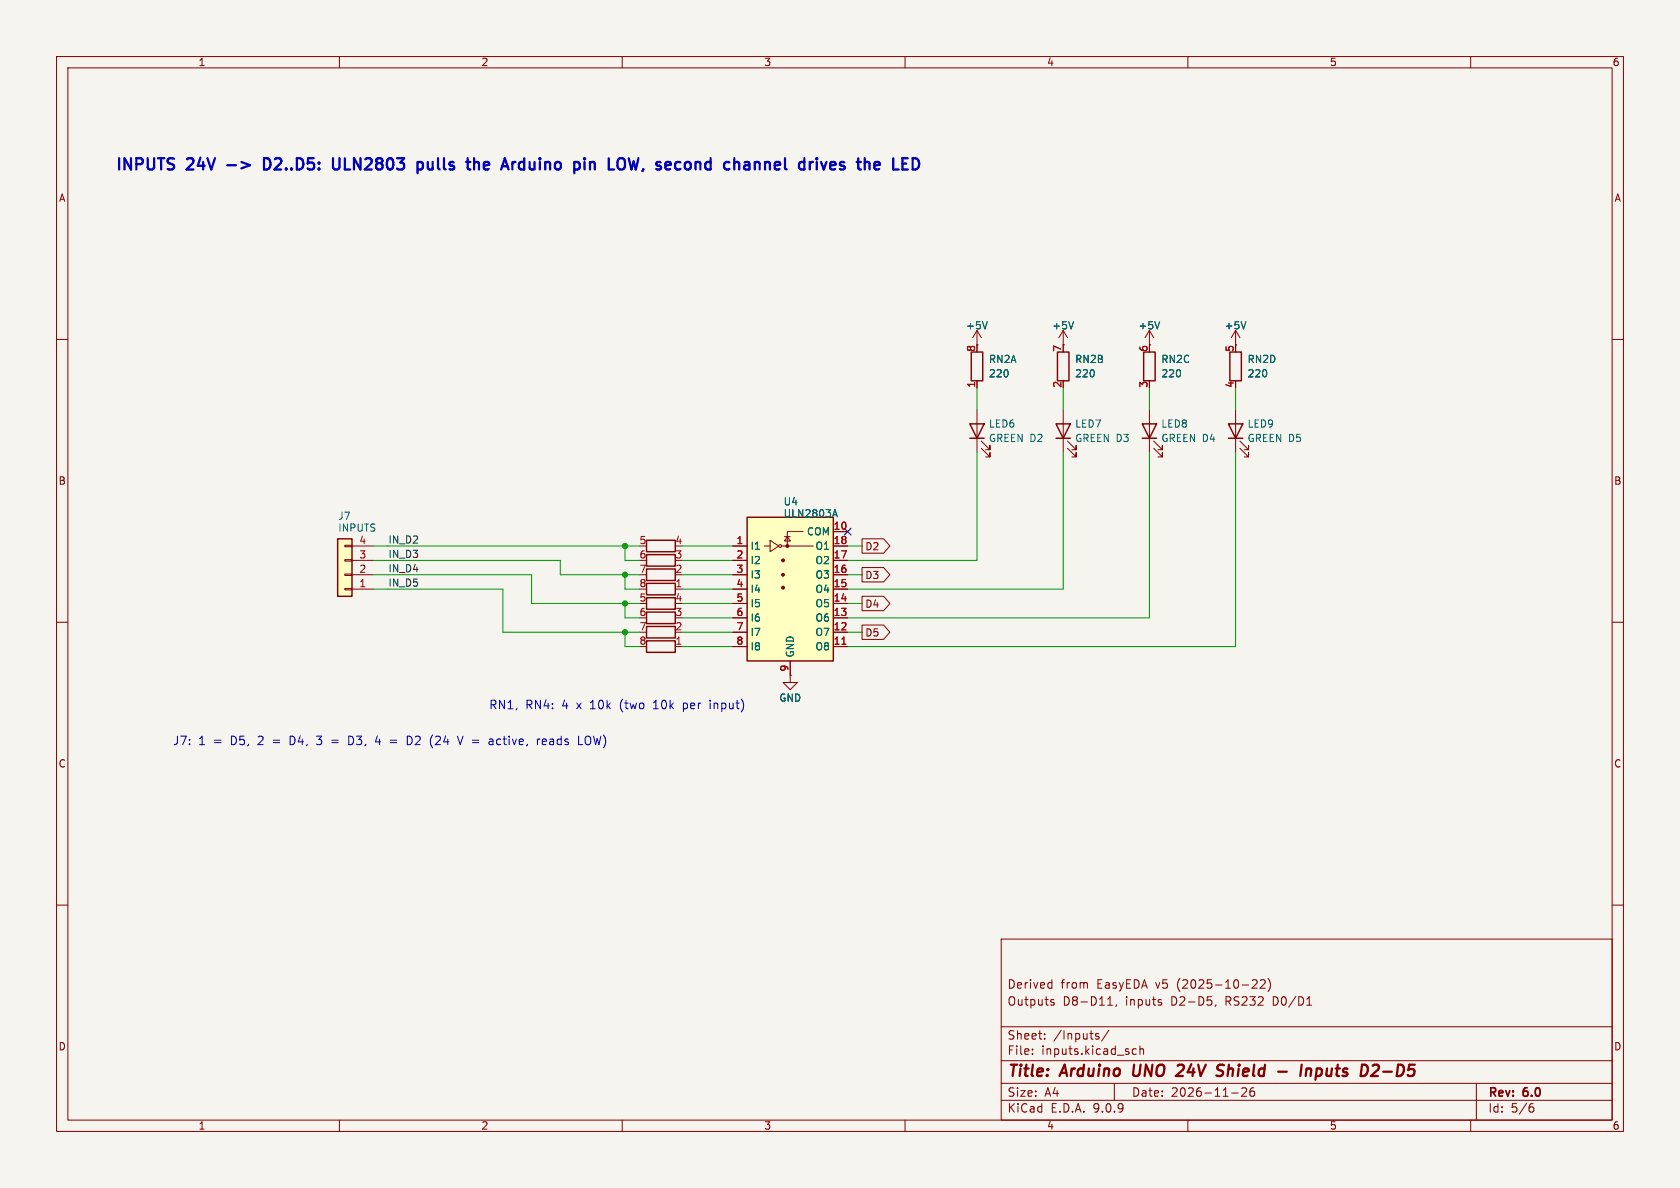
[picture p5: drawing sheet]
<svg xmlns="http://www.w3.org/2000/svg" width="297mm" height="210mm" viewBox="0 0 297 210" stroke-linecap="round" stroke-linejoin="round" font-family="sans-serif">
<path d="M0 0h297v210h-297z" fill="#f5f4ef" stroke="#f5f4ef" stroke-width=".18"/>
<g fill="none" stroke="#840000" stroke-width=".18">
<path d="M10 10h277v190h-277zM12 12h273v186h-273zM60 10v2M110 10v2M160 10v2M210 10v2M260 10v2M10 60h2M285 60h2M10 110h2M285 110h2M10 160h2"/>
<path d="M177 166h108v32h-108zM185.5 173.7l.5 .1M186 177.2l.3 .1 .1 .2-.2 .2h-.3M186 176.7l.3 .1M186 173.2v1.5M186 174.6l-.5 .1M195.8 177.7h.9M196.1 176.4l.1-.2v1.5M197.4 177.6l-.2 .3M205.2 177.2l.2 .2-.2 .3M205.2 176.7l.1 .1M215 177.6l-.2 .3"/>
<path d="M221.4 173.3l.6-.1 .2 .1v.3l-.9 1.1h.9M222.8 173.3l.6-.1 .2 .1 .1 .3-1 1.1h1M224.2 173a1.72 1.72 0 0 1 0 2.3M231 177.7h.9M285 160h2M60 198v2M110 198v2M160 198v2M177 194.5h108M177 191.5h108M177 187.5h108M177 181.5h108"/>
<path d="M182.5 186.3v.1M182.5 185.5v.1M184.7 183.6v.1M184.7 182.8v.1M193.7 183.1l.5 .2 .1 .1-.1 .2-.4 .1M193.7 182.8h.5M196 182.1l-1.3 2M197 191.5v3M200.9 185.5l-.4-.1-.3 .3v.4l.1 .2h.6M201.5 185.5l.2-.1 .4 .1 .1 .9M201.5 184.9v1.5M210 198v2"/>
<path d="M217.7 193.2h1.2M219.5 192.4l.6-.1 .2 .1 .1 .3-.9 1.1h.9M221.7 192.3a.59 .59 0 0 0-.7 .6v.6l.1 .2 .4 .1 .2-.1 .1-.5-.1-.3h-.5l-.2 .3M260 198v2M261 191.5v6.5M270.6 195.7h.4l.2 .3-.1 .5-.5 .1M271 195.1l-.4 .1"/>
</g>
<g fill="none" stroke="#840000" stroke-width=".4">
<path d="M200.5 188.2l-.2 1.6 .3 .4M209 188.2l-.7 .1M209.2 189.1l-1.3 1.1h1.2M215.6 188.2l.8 .1M215.9 189.3a.46 .46 0 0 1 .3 .4 .46 .46 0 0 1-.2 .4M226 189.4h1.5M230.1 188.2l-.2 2M231 188.9l-.2 1.3M231.1 189l.2-.1 .4 .1v1.2M232.6 190.1l.6 .1M232.8 188.9l-.2 2M233.4 188.9l-.6 .1"/>
<path d="M243 188.2h.5a.45 .45 0 0 1 .3 .6l-.2 .3-1.3 1.1h1.3M244.5 189.4h1.6"/>
</g>
<path d="M217.4 62.2h2.1v5.1h-2.1zM114.3 105.7h5.1v2h-5.1zM114.3 110.7h5.1v2.1h-5.1z" fill="none" stroke="#840000" stroke-width=".25"/>
<path d="M59.7 95.3h2.5v10.1h-2.5z" fill="#ffffc2"/>
<path d="M186.7 74.9h2.5l-1.2 2.6zM186.7 77.5h2.5M201.9 74.9h2.6l-1.3 2.6zM201.9 77.5h2.6M202.2 62.2h2v5.1h-2zM217.2 74.9h2.5l-1.3 2.6zM217.2 77.5h2.5M59.7 95.3h2.5v10.1h-2.5zM114.3 98h5.1v2.1h-5.1zM114.3 103.1h5.1v2.1h-5.1zM114.3 100.6h5.1v2h-5.1zM114.3 113.3h5.1v2h-5.1z" fill="none" stroke="#840000" stroke-width=".25"/>
<g fill="none" stroke="#840000" stroke-width=".18">
<path d="M203.2 58.4v2.6M203.2 58.4l-.8 1.3M203.2 58.4l.8 1.3M218.4 58.4l-.7 1.3M218.4 58.4l.8 1.3M218.4 58.4v2.6M188 72.4v7.6M188.7 79.2l1.5 1.6v-.8v.8h-.7M188.7 78l1.5 1.5v-.8v.8h-.7M203.2 72.4v7.6M204 79.2l1.5 1.6v-.8v.8h-.8M204 78l1.5 1.5v-.8v.8h-.8"/>
<path d="M218.4 72.4v7.6M219.2 79.2l1.5 1.6v-.8v.8h-.7M219.2 78l1.5 1.5v-.8v.8h-.7M61 98.9h1.2v.3h-1.2zM61 96.4h1.2v.2h-1.2zM62.2 99.1h3.8M62.2 96.5h3.8M61 104h1.2v.3h-1.2zM61 101.5h1.2v.2h-1.2zM62.2 104.1h3.8M62.2 101.6h3.8M119.4 104.1h1.2"/>
<path d="M119.4 114.3h1.2"/>
</g>
<path d="M205 56.9l-.4 1.2M220.3 56.9l-.5 1.2" fill="none" stroke="#006464" stroke-width=".18"/>
<path d="M132.1 91.4h15.2v25.4h-15.2z" fill="#ffffc2"/>
<path d="M171.4 74.9h2.6l-1.3 2.6zM171.4 77.5h2.6M171.7 62.2h2v5.1h-2zM186.9 62.2h2.1v5.1h-2.1zM114.3 95.5h5.1v2h-5.1zM132.1 91.4h15.2v25.4h-15.2zM114.3 108.2h5.1v2h-5.1z" fill="none" stroke="#840000" stroke-width=".25"/>
<g fill="none" stroke="#840000" stroke-width=".18">
<path d="M172.7 58.4v2.6M172.7 58.4l-.7 1.3M172.7 58.4l.8 1.3M188 58.4l-.8 1.3M188 58.4l.7 1.3M188 58.4v2.6M172.7 67.3v1.3M172.7 72.4v7.6M173.5 79.2l1.5 1.6v-.8v.8h-.8M173.5 78l1.5 1.5v-.8v.8h-.8M129.5 96.5h2.6M129.5 99.1h2.6"/>
<path d="M135.1 96.5h1M136.1 95.5l1.6 1-1.6 1zM138.2 96.5h5.6M138.7 94.9h1M139.2 94.9l.5 .7h-1zM142 94h-2.8v2.5M147.3 96.5h2.6M147.3 99.1h2.6M147.3 94h2.6M152.4 95.2h3.8l1.1 1.3-1.1 1.3h-3.8zM129.5 101.6h2.6M129.5 104.1h2.6"/>
<path d="M129.5 106.7h2.6M129.5 109.2h2.6M129.5 111.8h2.6M129.5 114.3h2.6M139.7 119.4v1.3h1.3l-1.3 1.2-1.3-1.2h1.3M139.7 119.4h.1M139.7 116.8v2.6M147.3 101.6h2.6M147.3 104.1h2.6M147.3 106.7h2.6M147.3 109.2h2.6M147.3 111.8h2.6"/>
<path d="M147.3 114.3h2.6M152.4 105.4h3.8l1.1 1.3-1.1 1.3h-3.8zM152.4 100.3h3.8l1.1 1.3-1.1 1.3h-3.8zM152.4 110.5h3.8l1.1 1.3-1.1 1.2h-3.8z"/>
<circle cx="137.9" cy="96.5" r=".25"/>
</g>
<g fill="#840000" stroke="#840000" stroke-width=".18">
<circle cx="138.4" cy="99.1" r=".25"/>
<circle cx="138.4" cy="101.6" r=".25"/>
<circle cx="138.4" cy="103.9" r=".25"/>
<circle cx="139.2" cy="96.5" r=".25"/>
</g>
<path d="M148.8 113.9h.8" fill="none" stroke="#a90000" stroke-width=".18"/>
<path d="M174.5 56.9l-.4 1.2M189.8 56.9l-.4 1.2M205 56.9l-.4 1.2M220.3 56.9l-.5 1.2M147.3 91h.6M147.6 90.1l.4 1.3" fill="none" stroke="#006464" stroke-width=".18"/>
<g fill="none" stroke="#009600" stroke-width=".18">
<path d="M172.7 68.6v3.8M188 68.6v3.8M203.2 68.6v3.8M218.4 68.6v3.8M66 99.1h33.1v2.5h13.9M66 96.5h47M110.5 96.5v2.6h2.5M120.6 99.1h8.9M120.6 96.5h8.9M149.9 96.5h2.5M172.7 80v19.1h-22.8M188 80v24.1h-38.1"/>
<path d="M203.2 80v29.2h-53.3M218.4 80v34.3h-68.5M66 104.1h22.9v7.7h24.1M66 101.6h28v5.1h19M110.5 111.8v2.5h2.5M110.5 101.6v2.5h2.5M110.5 106.7v2.5h2.5M120.6 114.3h8.9M120.6 111.8h8.9M120.6 104.1h8.9M120.6 106.7h8.9M120.6 109.2h8.9"/>
<path d="M120.6 101.6h8.9M149.9 111.8h2.5M149.9 106.7h2.5M149.9 101.6h2.5"/>
</g>
<path d="M149.3 93.4l1.2 1.2M150.5 93.4l-1.2 1.2" fill="none" stroke="#000084" stroke-width=".18"/>
<g fill="none" stroke="#0000c2" stroke-width=".4">
<path d="M47.6 28.3l-.4-.3h-.5v2h.5l.4-.3M58.9 28v1.6l.3 .4 .6-.1 .2-.3v-1.6M74 28.6h.4l.4 .4-.1 .8-.3 .2h-.4M75.6 28.6l.1 1.3 .2 .1 .5-.1M84.4 28.6l.3 .3v1.1M85.8 28.6l-.3 .3v.8l.3 .3M86.5 29.1l-1 .2M91.7 29.6l.4 .4 .6-.1M92.7 28.7l-.6-.1-.4 .4M92.7 28v2M112.9 28l-.5 2-.4-1.5M133.7 28.6h.3l.3 .3v1.1"/>
<path d="M135.2 28.6v1.4M135.3 28.7l-.1 .1M147.4 28.6l.2 .1 .1 .4-.9 .2M147.6 29.9l-.2 .1M149.2 28.7l-.4-.1-.2 .1-.1 .3 .1 .2 .5 .1 .2 .3M149.3 29.7l-.2 .3-.6-.1M159.5 28.9h.7M160.5 28h-1v2h1"/>
</g>
<g fill="none" stroke="#0000c2" stroke-width=".18">
<path d="M55.9 130.1h1M55.9 131.5l.3 .1M58.7 130.9h1.1M58.7 131.3h1.1M62.2 130.2l-.5-.1v1.5h.5M66.7 130.1l-.3 1h.9M67.1 130.6v1M69 130.9h1.2M69 131.3h1.2M72 130.1a.76 .76 0 0 1 .9 .8 .76 .76 0 0 1-.9 .7zM77.1 130.2l-.1 .1M77.8 130.8l-.9 .8h1"/>
<path d="M80.9 130.1l.5 1.5 .5-1.5M87.9 130.7l-.1 .2v.5l.1 .2M95.4 130.6l-.3 .2M95.9 131.1l.7-.1-.1-.3-.4-.1-.2 .3v.7h.6M104.2 130.2a.5 .5 0 0 0-.5 0 .5 .5 0 0 0-.3 .4v.5a.5 .5 0 0 0 .3 .5 .5 .5 0 0 0 .5 0M115.5 125.3h.9M115.7 124.1l-.2 .1M120.8 124.3v1.5M120.8 125.2l.2 .1M121 124.3l-.2 .1M125.5 123.8v.1M125.5 124.3v1"/>
</g>
<g fill="#009600" stroke="#009600" stroke-width=".18">
<circle cx="110.5" cy="96.5" r=".46"/>
<circle cx="110.5" cy="101.6" r=".46"/>
<circle cx="110.5" cy="111.8" r=".46"/>
<circle cx="110.5" cy="106.7" r=".46"/>
</g>
<g font-size="2.8" fill="#0000c2">
<text x="20.3" y="30.2">INPUTS</text>
<text x="33.2" y="30.2">24V</text>
<text x="41.1" y="30.2">-&gt;</text>
<text x="48.3" y="30.2">D2..D5:</text>
<text x="61.3" y="30.2">ULN2803</text>
<text x="77.1" y="30.2">pulls</text>
<text x="86.7" y="30.2">the</text>
<text x="93.7" y="30.2">Arduino</text>
<text x="107.2" y="30.2">pin</text>
<text x="114.1" y="30.2">LOW,</text>
<text x="123.4" y="30.2">second</text>
<text x="136.2" y="30.2">channel</text>
<text x="150.2" y="30.2">drives</text>
<text x="161.4" y="30.2">the</text>
</g>
<g font-size="2.8" fill="#840000">
<text x="178" y="190.9">Title:</text>
<text x="187.7" y="190.9">Arduino</text>
<text x="201.1" y="190.9">UNO</text>
<text x="209.7" y="190.9">24V</text>
<text x="217.6" y="190.9">Shield</text>
<text x="229.1" y="190.9">-</text>
<text x="233.9" y="190.9">Inputs</text>
<text x="245.4" y="190.9">D2-D5</text>
</g>
<g font-size="2.1" fill="#0000c2">
<text x="86.4" y="125.5">RN1,</text>
<text x="92.9" y="125.5">RN4:</text>
<text x="99.4" y="125.5">4</text>
<text x="102.1" y="125.5">x</text>
<text x="104.6" y="125.5">10k</text>
<text x="110" y="125.5">(two</text>
<text x="116.1" y="125.5">10k</text>
<text x="121.5" y="125.5">per</text>
<text x="126.3" y="125.5">input)</text>
<text x="30.5" y="131.8">J7:</text>
<text x="35.1" y="131.8">1</text>
<text x="37.8" y="131.8">=</text>
<text x="41" y="131.8">D5,</text>
<text x="45.9" y="131.8">2</text>
<text x="48.6" y="131.8">=</text>
<text x="51.8" y="131.8">D4,</text>
<text x="56.7" y="131.8">3</text>
<text x="62.6" y="131.8">D3,</text>
<text x="73.4" y="131.8">D2</text>
<text x="77.7" y="131.8">(24</text>
<text x="82.8" y="131.8">V =</text>
<text x="88.6" y="131.8">active,</text>
<text x="97.2" y="131.8">reads</text>
<text x="104.7" y="131.8">LOW)</text>
</g>
<g font-size="2.1" fill="#840000">
<text x="178" y="178">Outputs</text>
<text x="178" y="175">Derived</text>
<text x="187.5" y="175">from</text>
<text x="187.9" y="178">D8-D11,</text>
<text x="194" y="175">EasyEDA</text>
<text x="199" y="178">inputs</text>
<text x="204.5" y="175">v5</text>
<text x="207.2" y="178">D2-D5,</text>
<text x="208.3" y="175">(2025-10-22)</text>
<text x="216.9" y="178">RS232</text>
<text x="225.4" y="178">D0/D1</text>
<text x="178" y="184">Sheet:</text>
<text x="186.2" y="184">/Inputs/</text>
<text x="178" y="186.7">File:</text>
<text x="184.1" y="186.7">inputs.kicad_sch</text>
<text x="178" y="196.9">KiCad</text>
<text x="178" y="194.1">Size:</text>
<text x="184.7" y="194.1">A4</text>
<text x="185.7" y="196.9">E.D.A.</text>
<text x="193.3" y="196.9">9.0.9</text>
<text x="200" y="194.1">Date:</text>
<text x="207" y="194.1">2026-11-26</text>
<text x="263" y="194.3">Rev:</text>
<text x="263" y="196.9">Id:</text>
<text x="267.1" y="196.9">5/6</text>
<text x="269.4" y="194.3">6.0</text>
</g>
<g font-size="1.8" fill="#840000">
<text x="35" y="11.9">1</text>
<text x="85" y="11.9">2</text>
<text x="135" y="11.9">3</text>
<text x="185" y="11.9">4</text>
<text x="235" y="11.9">5</text>
<text x="285" y="11.9">6</text>
<text x="10.3" y="35.9">A</text>
<text x="285.3" y="35.9">A</text>
<text x="172.5" y="62.3" transform="rotate(-90 172.5 62.3)">8</text>
<text x="187.7" y="62.3" transform="rotate(-90 187.7 62.3)">7</text>
<text x="218.2" y="62.3" transform="rotate(-90 218.2 62.3)">5</text>
<text x="10.3" y="85.9">B</text>
<text x="285.3" y="85.9">B</text>
<text x="152.9" y="97.5">D2</text>
<text x="152.9" y="107.6">D4</text>
<text x="152.9" y="102.6">D3</text>
<text x="152.9" y="112.7">D5</text>
<text x="10.3" y="135.9">C</text>
<text x="285.3" y="135.9">C</text>
<text x="10.3" y="185.9">D</text>
<text x="285.3" y="185.9">D</text>
<text x="35" y="199.9">1</text>
<text x="85" y="199.9">2</text>
<text x="135" y="199.9">3</text>
<text x="185" y="199.9">4</text>
<text x="235" y="199.9">5</text>
<text x="285" y="199.9">6</text>
</g>
<g font-size="1.8" fill="#006464">
<text x="170.7" y="58.4">+5V</text>
<text x="185.9" y="58.4">+5V</text>
<text x="201.2" y="58.4">+5V</text>
<text x="216.4" y="58.4">+5V</text>
<text x="174.7" y="64.4">RN2A</text>
<text x="190" y="64.4">RN2B</text>
<text x="205.2" y="64.4">RN2C</text>
<text x="220.4" y="64.4">RN2D</text>
<text x="174.7" y="66.9">220</text>
<text x="190" y="66.9">220</text>
<text x="205.2" y="66.9">220</text>
<text x="220.4" y="66.9">220</text>
<text x="174.7" y="75.8">LED6</text>
<text x="190" y="75.8">LED7</text>
<text x="205.2" y="75.8">LED8</text>
<text x="220.4" y="75.8">LED9</text>
<text x="174.7" y="78.3">GREEN D2</text>
<text x="190" y="78.3">GREEN D3</text>
<text x="205.2" y="78.3">GREEN D4</text>
<text x="220.4" y="78.3">GREEN D5</text>
<text x="138.4" y="89.5">U4</text>
<text x="59.7" y="92.1">J7</text>
<text x="59.7" y="94.2">INPUTS</text>
<text x="138.4" y="91.6">ULN2803A</text>
<text x="142.6" y="94.8">COM</text>
<text x="132.6" y="97.4">I1</text>
<text x="132.6" y="99.9">I2</text>
<text x="144.1" y="97.4">O1</text>
<text x="144.1" y="99.9">O2</text>
<text x="132.6" y="102.5">I3</text>
<text x="132.6" y="105">I4</text>
<text x="132.6" y="107.5">I5</text>
<text x="144.1" y="102.5">O3</text>
<text x="144.1" y="105">O4</text>
<text x="144.1" y="107.5">O5</text>
<text x="132.6" y="110.1">I6</text>
<text x="132.6" y="112.6">I7</text>
<text x="144.1" y="110.1">O6</text>
<text x="144.1" y="112.6">O7</text>
<text x="132.6" y="115.2">I8</text>
<text x="140.6" y="116.3" transform="rotate(-90 140.6 116.3)">GND</text>
<text x="144.1" y="115.2">O8</text>
<text x="137.7" y="124.2">GND</text>
</g>
<g font-size="1.8" fill="#a90000">
<text x="202.9" y="62.3" transform="rotate(-90 202.9 62.3)">6</text>
<text x="172.5" y="68.7" transform="rotate(-90 172.5 68.7)">1</text>
<text x="187.7" y="68.7" transform="rotate(-90 187.7 68.7)">2</text>
<text x="202.9" y="68.7" transform="rotate(-90 202.9 68.7)">3</text>
<text x="218.2" y="68.7" transform="rotate(-90 218.2 68.7)">4</text>
<text x="147.3" y="93.7">10</text>
<text x="63.4" y="101.3">2</text>
<text x="63.4" y="98.8">3</text>
<text x="63.4" y="96.3">4</text>
<text x="113" y="98.8">6</text>
<text x="113" y="101.3">7</text>
<text x="113" y="96.3">5</text>
<text x="119.3" y="98.8">3</text>
<text x="119.3" y="101.3">2</text>
<text x="119.3" y="96.3">4</text>
<text x="130.1" y="96.3">1</text>
<text x="130.1" y="98.8">2</text>
<text x="130.1" y="101.3">3</text>
<text x="147.3" y="96.3">18</text>
<text x="147.3" y="98.8">17</text>
<text x="147.3" y="101.3">16</text>
<text x="63.4" y="103.9">1</text>
<text x="113" y="106.4">5</text>
<text x="113" y="103.9">8</text>
<text x="119.3" y="106.4">4</text>
<text x="119.3" y="103.9">1</text>
<text x="130.1" y="103.9">4</text>
<text x="130.1" y="106.4">5</text>
<text x="147.3" y="103.9">15</text>
<text x="147.3" y="106.4">14</text>
<text x="113" y="111.5">7</text>
<text x="113" y="109">6</text>
<text x="119.3" y="111.5">2</text>
<text x="119.3" y="109">3</text>
<text x="130.1" y="109">6</text>
<text x="130.1" y="111.5">7</text>
<text x="147.3" y="109">13</text>
<text x="147.3" y="111.5">12</text>
<text x="113" y="114">8</text>
<text x="119.3" y="114">1</text>
<text x="130.1" y="114">8</text>
<text x="139.4" y="118.8" transform="rotate(-90 139.4 118.8)">9</text>
<text x="147.3" y="114">11</text>
</g>
<g font-size="1.8" fill="#0f0f0f">
<text x="68.6" y="98.7">IN_D3</text>
<text x="68.6" y="96.2">IN_D2</text>
<text x="68.6" y="101.3">IN_D4</text>
<text x="68.6" y="103.8">IN_D5</text>
</g>
</svg>
